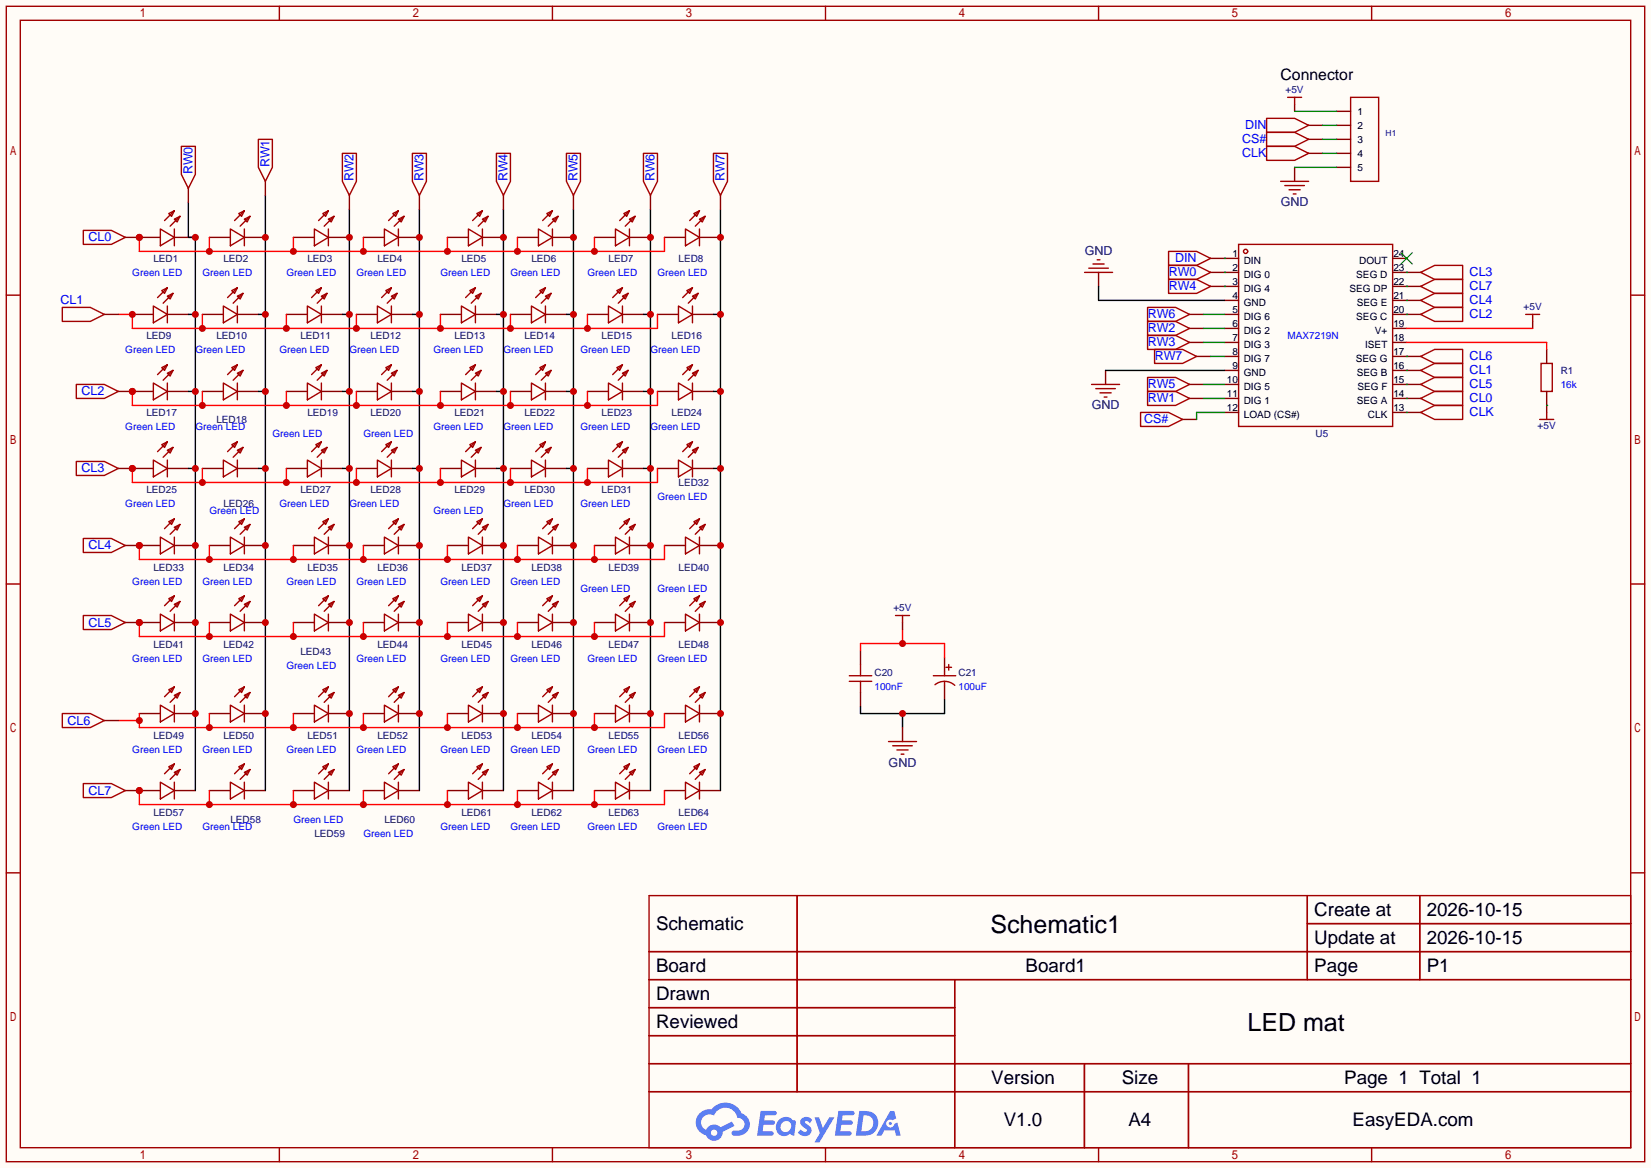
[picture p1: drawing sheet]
<svg xmlns="http://www.w3.org/2000/svg" width="299mm" height="212mm" viewBox="0 0 299 212" stroke-linecap="round" stroke-linejoin="round" font-family="sans-serif">
<path d="M0 0h299.5v211.8h-299.5z" fill="#fffcf7"/>
<g fill="none" stroke="#a10000" stroke-width=".25">
<path d="M1.1 1.1h297.2v209.6h-297.2zM3.7 3.7h292.1v204.5h-292.1zM50.7 1.1v2.6M100.2 1.1v2.6M149.7 1.1v2.6M199.3 1.1v2.6M248.8 1.1v2.6M1.1 53.5h2.6M295.8 53.5h2.5M1.1 105.9h2.6M295.8 105.9h2.5M1.1 158.3h2.6"/>
<path d="M295.8 158.3h2.5M117.7 162.4h178.1v45.8h-178.1zM117.7 172.6h178.1M117.7 177.7h178.1M144.6 162.4v35.6M173.2 177.7v30.5M237.1 162.4v15.3M237.1 167.5h58.7M257.5 162.4v15.3M117.7 182.8h55.5M117.7 192.9h178.1M117.7 187.8h55.5"/>
<path d="M117.7 198h178.1M196.7 192.9v15.3M215.6 192.9v15.3M50.7 208.2v2.5M100.2 208.2v2.5M149.7 208.2v2.5M199.3 208.2v2.5M248.8 208.2v2.5"/>
</g>
<g fill="#5487ff">
<path d="M145.5 202.8a1.3 1.3 0 0 1 1.8 .3l-.4 .6a.54 .54 0 0 0-.9-.2l.1 .2a1.58 1.58 0 0 1 1.1 1.6 1.43 1.43 0 0 1-2.5 .1l.5-.6a.64 .64 0 0 0 .5 .5 .64 .64 0 0 0 .7-.3l-.2-.2a1.6 1.6 0 0 1-1-1.6z"/>
<path d="M147.7 202.7h.9l.7 1.9 1.1-1.9h.9l-2.7 4.5h-.9l1-1.7z"/>
<path d="M138 201.5h1.6a1.31 1.31 0 0 1 1.2 .2 .4 .4 0 0 1-.3 .6h-1.8l-.1 .9h1.6a.4 .4 0 0 1 .4 .4 .4 .4 0 0 1-.4 .4h-1.7l-.2 1.2h.8a1.23 1.23 0 0 1 1.2 .2 .39 .39 0 0 1-.3 .6h-2.7z"/>
<path d="M152.1 201.5h1.6a1.32 1.32 0 0 1 1.3 .2 .39 .39 0 0 1-.4 .6h-1.7l-.2 .9h1.7a.4 .4 0 0 1 .3 .4 .4 .4 0 0 1-.4 .4h-1.7l-.2 1.2h.8a1.23 1.23 0 0 1 1.2 .2 .39 .39 0 0 1-.3 .6h-2.7z"/>
<path d="M161.5 201.5h.7l.4 1.3-.7 .4a.75 .75 0 0 0-1.1 .3 .75 .75 0 0 0 .5 1 .75 .75 0 0 0 .9-.6l.6-.3 .6 2.4h-.9l-.2-1h-1.9l-.5 1h-.9z"/>
<path d="M155.9 201.5l-.7 4.5h1.5a2.27 2.27 0 0 0 2.6-2.3 2.27 2.27 0 0 0-2.7-2.2zM156.6 202.3a1.5 1.5 0 0 1 1.8 1.5 1.5 1.5 0 0 1-1.9 1.4h-.3z"/>
<path d="M141.3 203.1a1.62 1.62 0 0 0-.4 2.1 1.62 1.62 0 0 0 2 .7l.4-.3 .3 .3 .5 .1 .3-2.5-.2-.3h-.4a1.58 1.58 0 0 0-2.5-.1zM141.9 203.6a.99 .99 0 0 1 1.6 .3 .99 .99 0 0 1-.9 1.4 .94 .94 0 0 1-1-.5 .94 .94 0 0 1 .3-1.2z"/>
<path d="M126.9 201.9a2.37 2.37 0 0 0 1.2 4 1.54 1.54 0 0 0 1.7 1 1.54 1.54 0 0 0 1.3-1.6l2.1-1.1-.5-.8-2 1.1a1.57 1.57 0 0 0-2.6 .4 1.5 1.5 0 0 1-.8-2.1 1.5 1.5 0 0 1 2.2-.5 2.23 2.23 0 0 1 2.3-1.4 2.23 2.23 0 0 1 2 1.8 1.16 1.16 0 0 1 1.2 1.1 1.16 1.16 0 0 1-1 1.3h-.7a.47 .47 0 0 0-.6 .3 .47 .47 0 0 0 .4 .6 2.23 2.23 0 0 0 2.3-.7 2.23 2.23 0 0 0 .4-2.3 2.16 2.16 0 0 0-1.3-1.1 3.2 3.2 0 0 0-5.4-.7l-1.2 .1zM129 205.4a.58 .58 0 0 1 1.1 0 .58 .58 0 0 1-1.1 0z"/>
<circle cx="161.5" cy="203.8" r=".28"/>
</g>
<g fill="none" stroke="#870000" stroke-width=".25">
<path d="M24 57h3.8M25.3 43.1h3.8M30.4 57h3.8M31.6 43.1h3.8M36.7 57h3.8M38 43.1h3.8M43.1 57h3.8M44.3 43.1h3.8M51.9 57h3.9M53.2 43.1h3.8M58.3 57h3.8M59.6 43.1h3.8"/>
<path d="M64.6 57h3.9M65.9 43.1h3.8M71 57h3.8M72.3 43.1h3.8M79.9 57h3.8M81.2 43.1h3.8M86.2 57h3.8M87.5 43.1h3.8M92.6 57h3.8M93.9 43.1h3.8M98.9 57h3.8M100.2 43.1h3.8"/>
<path d="M106.6 57h3.8M107.8 43.1h3.8M112.9 57h3.8M114.2 43.1h3.8M119.3 57h3.8M120.5 43.1h3.8M125.6 57h3.8M126.9 43.1h3.8M24 71h3.8M30.4 71h3.8M36.7 71h3.8M43.1 71h3.8"/>
<path d="M51.9 71h3.9M58.3 71h3.8M64.6 71h3.9M71 71h3.8M79.9 71h3.8M86.2 71h3.8M92.6 71h3.8M98.9 71h3.8M106.6 71h3.8M112.9 71h3.8M119.3 71h3.8M125.6 71h3.8"/>
<path d="M24 85h3.8M25.3 98.9h3.8M30.4 85h3.8M31.6 98.9h3.8M36.7 85h3.8M38 98.9h3.8M43.1 85h3.8M44.3 98.9h3.8M51.9 85h3.9M53.2 98.9h3.8M58.3 85h3.8M59.6 98.9h3.8"/>
<path d="M64.6 85h3.9M65.9 98.9h3.8M71 85h3.8M72.3 98.9h3.8M79.9 85h3.8M81.2 98.9h3.8M86.2 85h3.8M87.5 98.9h3.8M92.6 85h3.8M93.9 98.9h3.8M98.9 85h3.8M100.2 98.9h3.8"/>
<path d="M106.6 85h3.8M107.8 98.9h3.8M112.9 85h3.8M114.2 98.9h3.8M119.3 85h3.8M120.5 98.9h3.8M125.6 85h3.8M126.9 98.9h3.8M25.3 112.9h3.8M31.6 112.9h3.8M38 112.9h3.8M44.3 112.9h3.8"/>
<path d="M53.2 112.9h3.8M59.6 112.9h3.8M65.9 112.9h3.8M72.3 112.9h3.8M81.2 112.9h3.8M87.5 112.9h3.8M93.9 112.9h3.8M100.2 112.9h3.8M107.8 112.9h3.8M114.2 112.9h3.8M120.5 112.9h3.8M126.9 112.9h3.8"/>
<path d="M25.3 129.4h3.8M31.6 129.4h3.8M38 129.4h3.8M44.3 129.4h3.8M53.2 129.4h3.8M59.6 129.4h3.8M65.9 129.4h3.8M72.3 129.4h3.8M81.2 129.4h3.8M87.5 129.4h3.8M93.9 129.4h3.8M100.2 129.4h3.8"/>
<path d="M107.8 129.4h3.8M114.2 129.4h3.8M120.5 129.4h3.8M126.9 129.4h3.8M25.3 143.4h3.8M31.6 143.4h3.8M38 143.4h3.8M44.3 143.4h3.8M53.2 143.4h3.8M59.6 143.4h3.8M65.9 143.4h3.8M72.3 143.4h3.8"/>
<path d="M81.2 143.4h3.8M87.5 143.4h3.8M93.9 143.4h3.8M100.2 143.4h3.8M107.8 143.4h3.8M114.2 143.4h3.8M120.5 143.4h3.8M126.9 143.4h3.8"/>
</g>
<g fill="none" stroke="#a10000" stroke-width=".25">
<path d="M30.6 38.7l1-.5-.5 1zM31.6 39.8l1-.6-.5 1.1zM31.6 38.2l-1.8 1.8M32.6 39.2l-1.7 1.8M43.3 38.7l1-.5-.5 1zM44.3 39.8l1-.6-.5 1.1zM44.3 38.2l-1.8 1.8M45.3 39.2l-1.7 1.8M58.5 38.7l1.1-.5-.5 1zM59.6 39.8l1-.6-.5 1.1zM59.6 38.2l-1.8 1.8M60.6 39.2l-1.8 1.8"/>
<path d="M71.2 38.7l1.1-.5-.5 1zM72.3 39.8l1-.6-.5 1.1zM72.3 38.2l-1.8 1.8M73.3 39.2l-1.8 1.8M86.5 38.7l1-.5-.5 1zM87.5 39.8l1-.6-.5 1.1zM87.5 38.2l-1.8 1.8M88.5 39.2l-1.8 1.8M99.2 38.7l1-.5-.5 1zM100.2 39.8l1-.6-.5 1.1zM100.2 38.2l-1.8 1.8M101.2 39.2l-1.8 1.8"/>
<path d="M113.2 38.7l1-.5-.5 1zM114.2 39.8l1-.6-.5 1.1zM114.2 38.2l-1.8 1.8M115.2 39.2l-1.8 1.8M125.9 38.7l1-.5-.5 1zM126.9 39.8l1-.6-.5 1.1zM126.9 38.2l-1.8 1.8M127.9 39.2l-1.8 1.8M27.8 55.5l2.6 1.5-2.6 1.5zM29.1 41.5l2.5 1.6-2.5 1.5zM29.3 52.7l1.1-.5-.6 1zM30.4 53.7l1-.5-.5 1z"/>
<path d="M30.4 52.2l-1.8 1.8M30.4 55.5v3M31.4 53.2l-1.8 1.8M31.6 41.5v3.1M40.5 55.5l2.6 1.5-2.6 1.5zM41.8 41.5l2.5 1.6-2.5 1.5zM42 52.7l1.1-.5-.6 1zM43.1 53.7l1-.5-.5 1zM43.1 52.2l-1.8 1.8M43.1 55.5v3M44.1 53.2l-1.8 1.8M44.3 41.5v3.1"/>
<path d="M55.8 55.5l2.5 1.5-2.5 1.5zM57 41.5l2.6 1.6-2.6 1.5zM57.3 52.7l1-.5-.5 1zM58.3 53.7l1-.5-.5 1zM58.3 52.2l-1.8 1.8M58.3 55.5v3M59.3 53.2l-1.8 1.8M59.6 41.5v3.1M68.5 55.5l2.5 1.5-2.5 1.5zM69.7 41.5l2.6 1.6-2.6 1.5zM70 52.7l1-.5-.5 1zM71 53.7l1-.5-.5 1z"/>
<path d="M71 52.2l-1.8 1.8M71 55.5v3M72 53.2l-1.8 1.8M72.3 41.5v3.1M83.7 55.5l2.5 1.5-2.5 1.5zM85 41.5l2.5 1.6-2.5 1.5zM85.2 52.7l1-.5-.5 1zM86.2 53.7l1-.5-.5 1zM86.2 52.2l-1.7 1.8M86.2 55.5v3M87.2 53.2l-1.7 1.8M87.5 41.5v3.1"/>
<path d="M96.4 55.5l2.5 1.5-2.5 1.5zM97.7 41.5l2.5 1.6-2.5 1.5zM97.9 52.7l1-.5-.5 1zM98.9 53.7l1-.5-.5 1zM98.9 52.2l-1.7 1.8M98.9 55.5v3M99.9 53.2l-1.7 1.8M100.2 41.5v3.1M110.4 55.5l2.5 1.5-2.5 1.5zM111.6 41.5l2.6 1.6-2.6 1.5zM111.9 52.7l1-.5-.5 1zM112.9 53.7l1-.5-.5 1z"/>
<path d="M112.9 52.2l-1.8 1.8M112.9 55.5v3M113.9 53.2l-1.8 1.8M114.2 41.5v3.1M123.1 55.5l2.5 1.5-2.5 1.5zM124.3 41.5l2.6 1.6-2.6 1.5zM124.6 52.7l1-.5-.5 1zM125.6 53.7l1-.5-.5 1zM125.6 52.2l-1.8 1.8M125.6 55.5v3M126.6 53.2l-1.8 1.8M126.9 41.5v3.1"/>
<path d="M27.8 69.5l2.6 1.5-2.6 1.5zM29.3 66.7l1.1-.5-.6 1zM30.4 67.7l1-.5-.5 1zM30.4 69.5v3M30.4 66.2l-1.8 1.7M31.4 67.2l-1.8 1.8M40.5 69.5l2.6 1.5-2.6 1.5zM42 66.7l1.1-.5-.6 1zM43.1 67.7l1-.5-.5 1zM43.1 69.5v3M43.1 66.2l-1.8 1.7M44.1 67.2l-1.8 1.8"/>
<path d="M55.8 69.5l2.5 1.5-2.5 1.5zM57.3 66.7l1-.5-.5 1zM58.3 67.7l1-.5-.5 1zM58.3 69.5v3M58.3 66.2l-1.8 1.7M59.3 67.2l-1.8 1.8M68.5 69.5l2.5 1.5-2.5 1.5zM70 66.7l1-.5-.5 1zM71 67.7l1-.5-.5 1zM71 69.5v3M71 66.2l-1.8 1.7M72 67.2l-1.8 1.8"/>
<path d="M83.7 69.5l2.5 1.5-2.5 1.5zM85.2 66.7l1-.5-.5 1zM86.2 67.7l1-.5-.5 1zM86.2 66.2l-1.7 1.7M86.2 69.5v3M87.2 67.2l-1.7 1.8M96.4 69.5l2.5 1.5-2.5 1.5zM97.9 66.7l1-.5-.5 1zM98.9 67.7l1-.5-.5 1zM98.9 66.2l-1.7 1.7M98.9 69.5v3M99.9 67.2l-1.7 1.8"/>
<path d="M110.4 69.5l2.5 1.5-2.5 1.5zM111.9 66.7l1-.5-.5 1zM112.9 67.7l1-.5-.5 1zM112.9 69.5v3M112.9 66.2l-1.8 1.7M113.9 67.2l-1.8 1.8M123.1 69.5l2.5 1.5-2.5 1.5zM124.6 66.7l1-.5-.5 1zM125.6 67.7l1-.5-.5 1zM125.6 69.5v3M125.6 66.2l-1.8 1.7M126.6 67.2l-1.8 1.8"/>
<path d="M27.8 83.4l2.6 1.6-2.6 1.5zM29.1 97.4l2.5 1.5-2.5 1.6zM29.3 80.6l1.1-.5-.6 1.1zM30.4 81.7l1-.5-.5 1zM30.4 80.1l-1.8 1.8M30.4 83.4v3.1M30.6 94.6l1-.5-.5 1zM31.4 81.2l-1.8 1.7M31.6 95.6l1-.5-.5 1zM31.6 97.4v3.1M31.6 94.1l-1.8 1.8M32.6 95.1l-1.7 1.8"/>
<path d="M40.5 83.4l2.6 1.6-2.6 1.5zM41.8 97.4l2.5 1.5-2.5 1.6zM42 80.6l1.1-.5-.6 1.1zM43.1 81.7l1-.5-.5 1zM43.1 83.4v3.1M43.1 80.1l-1.8 1.8M43.3 94.6l1-.5-.5 1zM44.1 81.2l-1.8 1.7M44.3 95.6l1-.5-.5 1zM44.3 97.4v3.1M44.3 94.1l-1.8 1.8M45.3 95.1l-1.7 1.8"/>
<path d="M55.8 83.4l2.5 1.6-2.5 1.5zM57 97.4l2.6 1.5-2.6 1.6zM57.3 80.6l1-.5-.5 1.1zM58.3 81.7l1-.5-.5 1zM58.3 80.1l-1.8 1.8M58.3 83.4v3.1M58.5 94.6l1.1-.5-.5 1zM59.3 81.2l-1.8 1.7M59.6 95.6l1-.5-.5 1zM59.6 97.4v3.1M59.6 94.1l-1.8 1.8M60.6 95.1l-1.8 1.8"/>
<path d="M68.5 83.4l2.5 1.6-2.5 1.5zM69.7 97.4l2.6 1.5-2.6 1.6zM70 80.6l1-.5-.5 1.1zM71 81.7l1-.5-.5 1zM71 83.4v3.1M71 80.1l-1.8 1.8M71.2 94.6l1.1-.5-.5 1zM72 81.2l-1.8 1.7M72.3 95.6l1-.5-.5 1zM72.3 97.4v3.1M72.3 94.1l-1.8 1.8M73.3 95.1l-1.8 1.8"/>
<path d="M83.7 83.4l2.5 1.6-2.5 1.5zM85 97.4l2.5 1.5-2.5 1.6zM85.2 80.6l1-.5-.5 1.1zM86.2 81.7l1-.5-.5 1zM86.2 83.4v3.1M86.2 80.1l-1.7 1.8M86.5 94.6l1-.5-.5 1zM87.2 81.2l-1.7 1.7M87.5 95.6l1-.5-.5 1zM87.5 97.4v3.1M87.5 94.1l-1.8 1.8M88.5 95.1l-1.8 1.8"/>
<path d="M96.4 83.4l2.5 1.6-2.5 1.5zM97.7 97.4l2.5 1.5-2.5 1.6zM97.9 80.6l1-.5-.5 1.1zM98.9 81.7l1-.5-.5 1zM98.9 83.4v3.1M98.9 80.1l-1.7 1.8M99.2 94.6l1-.5-.5 1zM99.9 81.2l-1.7 1.7M100.2 95.6l1-.5-.5 1zM100.2 97.4v3.1M100.2 94.1l-1.8 1.8M101.2 95.1l-1.8 1.8"/>
<path d="M110.4 83.4l2.5 1.6-2.5 1.5zM111.6 97.4l2.6 1.5-2.6 1.6zM111.9 80.6l1-.5-.5 1.1zM112.9 81.7l1-.5-.5 1zM112.9 83.4v3.1M112.9 80.1l-1.8 1.8M113.2 94.6l1-.5-.5 1zM113.9 81.2l-1.8 1.7M114.2 95.6l1-.5-.5 1zM114.2 97.4v3.1M114.2 94.1l-1.8 1.8M115.2 95.1l-1.8 1.8"/>
<path d="M123.1 83.4l2.5 1.6-2.5 1.5zM124.3 97.4l2.6 1.5-2.6 1.6zM124.6 80.6l1-.5-.5 1.1zM125.6 81.7l1-.5-.5 1zM125.6 83.4v3.1M125.6 80.1l-1.8 1.8M125.9 94.6l1-.5-.5 1zM126.6 81.2l-1.8 1.7M126.9 95.6l1-.5-.5 1zM126.9 97.4v3.1M126.9 94.1l-1.8 1.8M127.9 95.1l-1.8 1.8"/>
<path d="M29.1 111.4l2.5 1.5-2.5 1.5zM30.6 108.6l1-.5-.5 1zM31.6 109.6l1-.5-.5 1zM31.6 111.4v3M31.6 108.1l-1.8 1.8M32.6 109.1l-1.7 1.8M41.8 111.4l2.5 1.5-2.5 1.5zM43.3 108.6l1-.5-.5 1zM44.3 109.6l1-.5-.5 1zM44.3 111.4v3M44.3 108.1l-1.8 1.8M45.3 109.1l-1.7 1.8"/>
<path d="M57 111.4l2.6 1.5-2.6 1.5zM58.5 108.6l1.1-.5-.5 1zM59.6 109.6l1-.5-.5 1zM59.6 111.4v3M59.6 108.1l-1.8 1.8M60.6 109.1l-1.8 1.8M69.7 111.4l2.6 1.5-2.6 1.5zM71.2 108.6l1.1-.5-.5 1zM72.3 109.6l1-.5-.5 1zM72.3 111.4v3M72.3 108.1l-1.8 1.8M73.3 109.1l-1.8 1.8"/>
<path d="M85 111.4l2.5 1.5-2.5 1.5zM86.5 108.6l1-.5-.5 1zM87.5 109.6l1-.5-.5 1zM87.5 111.4v3M87.5 108.1l-1.8 1.8M88.5 109.1l-1.8 1.8M97.7 111.4l2.5 1.5-2.5 1.5zM99.2 108.6l1-.5-.5 1zM100.2 109.6l1-.5-.5 1zM100.2 111.4v3M100.2 108.1l-1.8 1.8M101.2 109.1l-1.8 1.8"/>
<path d="M111.6 111.4l2.6 1.5-2.6 1.5zM113.2 108.6l1-.5-.5 1zM114.2 109.6l1-.5-.5 1zM114.2 111.4v3M114.2 108.1l-1.8 1.8M115.2 109.1l-1.8 1.8M124.3 111.4l2.6 1.5-2.6 1.5zM125.9 108.6l1-.5-.5 1zM126.9 109.6l1-.5-.5 1zM126.9 111.4v3M126.9 108.1l-1.8 1.8M127.9 109.1l-1.8 1.8"/>
<path d="M29.1 127.9l2.5 1.5-2.5 1.5zM30.6 125.1l1-.5-.5 1zM30.6 139.1l1-.5-.5 1zM31.6 126.1l1-.5-.5 1zM31.6 127.9v3M31.6 124.6l-1.8 1.8M31.6 138.6l-1.8 1.7M32.6 125.6l-1.7 1.8M32.6 139.6l-1.7 1.8M41.8 127.9l2.5 1.5-2.5 1.5zM43.3 125.1l1-.5-.5 1zM43.3 139.1l1-.5-.5 1z"/>
<path d="M44.3 126.1l1-.5-.5 1zM44.3 127.9v3M44.3 124.6l-1.8 1.8M44.3 138.6l-1.8 1.7M45.3 125.6l-1.7 1.8M45.3 139.6l-1.7 1.8M57 127.9l2.6 1.5-2.6 1.5zM58.5 125.1l1.1-.5-.5 1zM58.5 139.1l1.1-.5-.5 1zM59.6 126.1l1-.5-.5 1zM59.6 127.9v3M59.6 124.6l-1.8 1.8"/>
<path d="M59.6 138.6l-1.8 1.7M60.6 125.6l-1.8 1.8M60.6 139.6l-1.8 1.8M69.7 127.9l2.6 1.5-2.6 1.5zM71.2 125.1l1.1-.5-.5 1zM71.2 139.1l1.1-.5-.5 1zM72.3 126.1l1-.5-.5 1zM72.3 127.9v3M72.3 124.6l-1.8 1.8M72.3 138.6l-1.8 1.7M73.3 125.6l-1.8 1.8M73.3 139.6l-1.8 1.8"/>
<path d="M85 127.9l2.5 1.5-2.5 1.5zM86.5 125.1l1-.5-.5 1zM86.5 139.1l1-.5-.5 1zM87.5 126.1l1-.5-.5 1zM87.5 127.9v3M87.5 124.6l-1.8 1.8M87.5 138.6l-1.8 1.7M88.5 125.6l-1.8 1.8M88.5 139.6l-1.8 1.8M97.7 127.9l2.5 1.5-2.5 1.5zM99.2 125.1l1-.5-.5 1zM99.2 139.1l1-.5-.5 1z"/>
<path d="M100.2 126.1l1-.5-.5 1zM100.2 127.9v3M100.2 124.6l-1.8 1.8M100.2 138.6l-1.8 1.7M101.2 125.6l-1.8 1.8M101.2 139.6l-1.8 1.8M111.6 127.9l2.6 1.5-2.6 1.5zM113.2 125.1l1-.5-.5 1zM113.2 139.1l1-.5-.5 1zM114.2 126.1l1-.5-.5 1zM114.2 127.9v3M114.2 124.6l-1.8 1.8"/>
<path d="M114.2 138.6l-1.8 1.7M115.2 125.6l-1.8 1.8M115.2 139.6l-1.8 1.8M124.3 127.9l2.6 1.5-2.6 1.5zM125.9 125.1l1-.5-.5 1zM125.9 139.1l1-.5-.5 1zM126.9 126.1l1-.5-.5 1zM126.9 127.9v3M126.9 124.6l-1.8 1.8M126.9 138.6l-1.8 1.7M127.9 125.6l-1.8 1.8M127.9 139.6l-1.8 1.8"/>
<path d="M29.1 141.9l2.5 1.5-2.5 1.5zM31.6 140.1l1-.5-.5 1zM31.6 141.9v3M41.8 141.9l2.5 1.5-2.5 1.5zM44.3 140.1l1-.5-.5 1zM44.3 141.9v3M57 141.9l2.6 1.5-2.6 1.5zM59.6 140.1l1-.5-.5 1zM59.6 141.9v3M69.7 141.9l2.6 1.5-2.6 1.5zM72.3 140.1l1-.5-.5 1zM72.3 141.9v3"/>
<path d="M85 141.9l2.5 1.5-2.5 1.5zM87.5 140.1l1-.5-.5 1zM87.5 141.9v3M97.7 141.9l2.5 1.5-2.5 1.5zM100.2 140.1l1-.5-.5 1zM100.2 141.9v3M111.6 141.9l2.6 1.5-2.6 1.5zM114.2 140.1l1-.5-.5 1zM114.2 141.9v3M124.3 141.9l2.6 1.5-2.6 1.5zM126.9 140.1l1-.5-.5 1zM126.9 141.9v3"/>
</g>
<path d="M34.2 36.7v6.4h1.2v100.3M34.2 57h1.2M34.2 71h1.2M34.2 85h1.2" fill="none" stroke="#000" stroke-width=".25"/>
<g fill="#c00">
<circle cx="35.4" cy="112.9" r=".63"/>
<circle cx="35.4" cy="98.9" r=".63"/>
<circle cx="35.4" cy="85" r=".63"/>
<circle cx="35.4" cy="71" r=".63"/>
<circle cx="35.4" cy="57" r=".63"/>
<circle cx="35.4" cy="43.1" r=".63"/>
<circle cx="35.4" cy="129.4" r=".63"/>
</g>
<path d="M48.1 35.4v108M46.9 57h1.2M46.9 71h1.2M46.9 85h1.2" fill="none" stroke="#000" stroke-width=".25"/>
<g fill="#c00">
<circle cx="48.1" cy="112.9" r=".63"/>
<circle cx="48.1" cy="98.9" r=".63"/>
<circle cx="48.1" cy="85" r=".63"/>
<circle cx="48.1" cy="71" r=".63"/>
<circle cx="48.1" cy="57" r=".63"/>
<circle cx="48.1" cy="43.1" r=".63"/>
<circle cx="48.1" cy="129.4" r=".63"/>
</g>
<path d="M63.4 38v105.4M62.1 57h1.3M62.1 71h1.3M62.1 85h1.3" fill="none" stroke="#000" stroke-width=".25"/>
<g fill="#c00">
<circle cx="63.4" cy="98.9" r=".63"/>
<circle cx="63.4" cy="112.9" r=".63"/>
<circle cx="63.4" cy="129.4" r=".63"/>
<circle cx="63.4" cy="85" r=".63"/>
<circle cx="63.4" cy="71" r=".63"/>
<circle cx="63.4" cy="57" r=".63"/>
<circle cx="63.4" cy="43.1" r=".63"/>
</g>
<path d="M76.1 38v105.4M74.8 57h1.3M74.8 71h1.3M74.8 85h1.3" fill="none" stroke="#000" stroke-width=".25"/>
<g fill="#c00">
<circle cx="76.1" cy="43.1" r=".63"/>
<circle cx="76.1" cy="57" r=".63"/>
<circle cx="76.1" cy="71" r=".63"/>
<circle cx="76.1" cy="85" r=".63"/>
<circle cx="76.1" cy="98.9" r=".63"/>
<circle cx="76.1" cy="112.9" r=".63"/>
<circle cx="76.1" cy="129.4" r=".63"/>
</g>
<path d="M91.3 38v105.4M90 57h1.3M90 71h1.3M90 85h1.3" fill="none" stroke="#000" stroke-width=".25"/>
<g fill="#c00">
<circle cx="91.3" cy="112.9" r=".63"/>
<circle cx="91.3" cy="98.9" r=".63"/>
<circle cx="91.3" cy="85" r=".63"/>
<circle cx="91.3" cy="71" r=".63"/>
<circle cx="91.3" cy="57" r=".63"/>
<circle cx="91.3" cy="43.1" r=".63"/>
<circle cx="91.3" cy="129.4" r=".63"/>
</g>
<path d="M104 38v105.4M102.7 57h1.3M102.7 71h1.3M102.7 85h1.3" fill="none" stroke="#000" stroke-width=".25"/>
<g fill="#c00">
<circle cx="104" cy="57" r=".63"/>
<circle cx="104" cy="43.1" r=".63"/>
<circle cx="104" cy="71" r=".63"/>
<circle cx="104" cy="85" r=".63"/>
<circle cx="104" cy="98.9" r=".63"/>
<circle cx="104" cy="112.9" r=".63"/>
<circle cx="104" cy="129.4" r=".63"/>
</g>
<path d="M118 38v105.4M116.7 57h1.3M116.7 71h1.3M116.7 85h1.3" fill="none" stroke="#000" stroke-width=".25"/>
<g fill="#c00">
<circle cx="118" cy="112.9" r=".63"/>
<circle cx="118" cy="98.9" r=".63"/>
<circle cx="118" cy="85" r=".63"/>
<circle cx="118" cy="71" r=".63"/>
<circle cx="118" cy="57" r=".63"/>
<circle cx="118" cy="43.1" r=".63"/>
<circle cx="118" cy="129.4" r=".63"/>
</g>
<path d="M130.7 38v105.4M129.4 57h1.3M129.4 71h1.3M129.4 85h1.3" fill="none" stroke="#000" stroke-width=".25"/>
<g fill="#c00">
<circle cx="130.7" cy="57" r=".63"/>
<circle cx="130.7" cy="43.1" r=".63"/>
<circle cx="130.7" cy="71" r=".63"/>
<circle cx="130.7" cy="85" r=".63"/>
<circle cx="130.7" cy="98.9" r=".63"/>
<circle cx="130.7" cy="112.9" r=".63"/>
<circle cx="130.7" cy="129.4" r=".63"/>
</g>
<path d="M34.2 34.2v2.5M48.1 32.9v2.5M63.4 35.4v2.6M76.1 35.4v2.6M91.3 35.4v2.6M104 35.4v2.6M118 35.4v2.6M130.7 35.4v2.6" fill="none" stroke="#870000" stroke-width=".25"/>
<path d="M32.9 26.5h2.5v5.1l-1.2 2.6-1.3-2.6zM46.9 25.3h2.5v5.1l-1.3 2.5-1.2-2.5zM62.1 27.8h2.5v5.1l-1.2 2.5-1.3-2.5zM74.8 27.8h2.5v5.1l-1.2 2.5-1.3-2.5zM90 27.8h2.6v5.1l-1.3 2.5-1.3-2.5zM102.7 27.8h2.6v5.1l-1.3 2.5-1.3-2.5zM116.7 27.8h2.6v5.1l-1.3 2.5-1.3-2.5zM129.4 27.8h2.6v5.1l-1.3 2.5-1.3-2.5z" fill="none" stroke="#a10000" stroke-width=".25"/>
<path d="M25.3 43.1v2.5h95.2v-2.5M38 43.1v2.5M53.2 43.1v2.5M65.9 43.1v2.5M81.2 43.1v2.5M93.9 43.1v2.5M107.8 43.1v2.5" fill="none" stroke="#f00" stroke-width=".25"/>
<g fill="#c00">
<circle cx="107.8" cy="45.6" r=".63"/>
<circle cx="93.9" cy="45.6" r=".63"/>
<circle cx="81.2" cy="45.6" r=".63"/>
<circle cx="65.9" cy="45.6" r=".63"/>
<circle cx="53.2" cy="45.6" r=".63"/>
<circle cx="38" cy="45.6" r=".63"/>
<circle cx="25.3" cy="43.1" r=".63"/>
</g>
<path d="M21.5 57h2.5v2.6h95.3v-2.6M36.7 57v2.6M51.9 57v2.6M64.6 57v2.6M79.9 57v2.6M92.6 57v2.6M106.6 57v2.6" fill="none" stroke="#f00" stroke-width=".25"/>
<g fill="#c00">
<circle cx="106.6" cy="59.6" r=".63"/>
<circle cx="92.6" cy="59.6" r=".63"/>
<circle cx="79.9" cy="59.6" r=".63"/>
<circle cx="64.6" cy="59.6" r=".63"/>
<circle cx="51.9" cy="59.6" r=".63"/>
<circle cx="36.7" cy="59.6" r=".63"/>
<circle cx="24" cy="57" r=".63"/>
</g>
<path d="M24 71v2.5h95.3v-2.5M36.7 71v2.5M51.9 71v2.5M64.6 71v2.5M79.9 71v2.5M92.6 71v2.5M106.6 71v2.5" fill="none" stroke="#f00" stroke-width=".25"/>
<g fill="#c00">
<circle cx="106.6" cy="73.5" r=".63"/>
<circle cx="92.6" cy="73.5" r=".63"/>
<circle cx="79.9" cy="73.5" r=".63"/>
<circle cx="64.6" cy="73.5" r=".63"/>
<circle cx="51.9" cy="73.5" r=".63"/>
<circle cx="36.7" cy="73.5" r=".63"/>
<circle cx="24" cy="71" r=".63"/>
</g>
<path d="M24 85v2.5h95.3v-2.5M36.7 85v2.5M51.9 85v2.5M64.6 85v2.5M79.9 85v2.5M92.6 85v2.5M106.6 85v2.5" fill="none" stroke="#f00" stroke-width=".25"/>
<g fill="#c00">
<circle cx="106.6" cy="87.5" r=".63"/>
<circle cx="92.6" cy="87.5" r=".63"/>
<circle cx="79.9" cy="87.5" r=".63"/>
<circle cx="64.6" cy="87.5" r=".63"/>
<circle cx="51.9" cy="87.5" r=".63"/>
<circle cx="36.7" cy="87.5" r=".63"/>
<circle cx="24" cy="85" r=".63"/>
</g>
<path d="M25.3 98.9v2.6h95.2v-2.6M38 98.9v2.6M53.2 98.9v2.6M65.9 98.9v2.6M81.2 98.9v2.6M93.9 98.9v2.6M107.8 98.9v2.6" fill="none" stroke="#f00" stroke-width=".25"/>
<g fill="#c00">
<circle cx="107.8" cy="101.5" r=".63"/>
<circle cx="93.9" cy="101.5" r=".63"/>
<circle cx="81.2" cy="101.5" r=".63"/>
<circle cx="65.9" cy="101.5" r=".63"/>
<circle cx="53.2" cy="101.5" r=".63"/>
<circle cx="38" cy="101.5" r=".63"/>
<circle cx="25.3" cy="98.9" r=".63"/>
</g>
<path d="M25.3 112.9v2.5h95.2v-2.5M38 112.9v2.5M53.2 112.9v2.5M65.9 112.9v2.5M81.2 112.9v2.5M93.9 112.9v2.5M107.8 112.9v2.5" fill="none" stroke="#f00" stroke-width=".25"/>
<g fill="#c00">
<circle cx="107.8" cy="115.4" r=".63"/>
<circle cx="93.9" cy="115.4" r=".63"/>
<circle cx="81.2" cy="115.4" r=".63"/>
<circle cx="65.9" cy="115.4" r=".63"/>
<circle cx="53.2" cy="115.4" r=".63"/>
<circle cx="38" cy="115.4" r=".63"/>
<circle cx="25.3" cy="112.9" r=".63"/>
</g>
<path d="M21.5 130.7h3.8M25.3 129.4v2.6h95.2v-2.6M38 129.4v2.6M53.2 129.4v2.6M65.9 129.4v2.6M81.2 129.4v2.6M93.9 129.4v2.6M107.8 129.4v2.6" fill="none" stroke="#f00" stroke-width=".25"/>
<g fill="#c00">
<circle cx="107.8" cy="132" r=".63"/>
<circle cx="93.9" cy="132" r=".63"/>
<circle cx="81.2" cy="132" r=".63"/>
<circle cx="65.9" cy="132" r=".63"/>
<circle cx="53.2" cy="132" r=".63"/>
<circle cx="38" cy="132" r=".63"/>
<circle cx="25.3" cy="130.7" r=".63"/>
</g>
<path d="M25.3 143.4v2.5h95.2v-2.5M38 143.4v2.5M53.2 143.4v2.5M65.9 143.4v2.5M81.2 143.4v2.5M93.9 143.4v2.5M107.8 143.4v2.5" fill="none" stroke="#f00" stroke-width=".25"/>
<g fill="#c00">
<circle cx="107.8" cy="145.9" r=".63"/>
<circle cx="93.9" cy="145.9" r=".63"/>
<circle cx="81.2" cy="145.9" r=".63"/>
<circle cx="65.9" cy="145.9" r=".63"/>
<circle cx="53.2" cy="145.9" r=".63"/>
<circle cx="38" cy="145.9" r=".63"/>
<circle cx="25.3" cy="143.4" r=".63"/>
</g>
<path d="M22.7 43.1h2.6" fill="none" stroke="#870000" stroke-width=".25"/>
<circle cx="25.3" cy="43.1" r=".63" fill="#c00"/>
<path d="M11.3 55.8h5.1l2.5 1.2-2.5 1.3h-5.1zM15.1 41.8h5.1l2.5 1.3-2.5 1.2h-5.1z" fill="none" stroke="#a10000" stroke-width=".25"/>
<path d="M18.9 57h2.6M21.5 71h2.5" fill="none" stroke="#870000" stroke-width=".25"/>
<circle cx="24" cy="71" r=".63" fill="#c00"/>
<path d="M13.8 69.7h5.1l2.6 1.3-2.6 1.3h-5.1z" fill="none" stroke="#a10000" stroke-width=".25"/>
<path d="M21.5 85h2.5" fill="none" stroke="#870000" stroke-width=".25"/>
<circle cx="24" cy="85" r=".63" fill="#c00"/>
<path d="M13.8 83.7h5.1l2.6 1.3-2.6 1.2h-5.1z" fill="none" stroke="#a10000" stroke-width=".25"/>
<path d="M22.7 98.9h2.6" fill="none" stroke="#870000" stroke-width=".25"/>
<circle cx="25.3" cy="98.9" r=".63" fill="#c00"/>
<path d="M15.1 97.7h5.1l2.5 1.2-2.5 1.3h-5.1z" fill="none" stroke="#a10000" stroke-width=".25"/>
<path d="M22.7 112.9h2.6" fill="none" stroke="#870000" stroke-width=".25"/>
<circle cx="25.3" cy="112.9" r=".63" fill="#c00"/>
<path d="M15.1 111.6h5.1l2.5 1.3-2.5 1.3h-5.1zM11.3 129.4h5.1l2.5 1.3-2.5 1.3h-5.1z" fill="none" stroke="#a10000" stroke-width=".25"/>
<path d="M18.9 130.7h2.6M22.7 143.4h2.6" fill="none" stroke="#870000" stroke-width=".25"/>
<circle cx="25.3" cy="143.4" r=".63" fill="#c00"/>
<g fill="none" stroke="#a10000" stroke-width=".25">
<path d="M196.7 49.4h5.1M197.5 48.6h3.5M198.2 47.9h2.1M199 47.1h.5M208.2 55.8h5l2.6 1.2-2.6 1.3h-5zM208.2 58.3h5l2.6 1.3-2.6 1.2h-5zM212 45.6h5l2.6 1.3-2.6 1.2h-5zM212 48.1h5l2.6 1.3-2.6 1.3h-5zM212 50.7h5l2.6 1.2-2.6 1.3h-5zM224.7 44.3h27.9v33h-27.9zM257.7 57l2.5-1.2h5.1v2.5h-5.1zM257.7 54.5l2.5-1.3h5.1v2.6h-5.1z"/>
<path d="M257.7 51.9l2.5-1.2h5.1v2.5h-5.1zM257.7 49.4l2.5-1.3h5.1v2.6h-5.1zM276.7 57h2.6M278 57v1.3M198 69.7h5.1M198.8 70.5h3.5M199.5 71.2h2M200.3 72h.5M206.9 74.8h5.1l2.5 1.3-2.5 1.2h-5.1zM208.2 60.8h5l2.6 1.3-2.6 1.3h-5zM208.2 68.5h5l2.6 1.2-2.6 1.3h-5zM208.2 71h5l2.6 1.3-2.6 1.2h-5z"/>
<path d="M209.4 63.4h5.1l2.5 1.2-2.5 1.3h-5.1zM257.7 74.8l2.5-1.3h5.1v2.6h-5.1zM257.7 72.3l2.5-1.3h5.1v2.5h-5.1zM257.7 69.7l2.5-1.2h5.1v2.5h-5.1zM257.7 67.2l2.5-1.3h5.1v2.6h-5.1zM257.7 64.6l2.5-1.2h5.1v2.5h-5.1zM279.3 76.1h2.5M279.5 65.9h2.1v5.1h-2.1zM280.5 74.8v1.3M154.1 122.6h4M154.1 123.6h4M156.1 120.5v2.1"/>
<path d="M156.1 123.6v2M169.3 122.6h4.1M169.6 124.2a2.74 2.74 0 0 1 3.6 .1M171.3 121.8v.8M171.3 123.6v.7M171.6 121h1M172.1 120.5v1M15.1 142.1h5.1l2.5 1.3-2.5 1.3h-5.1z"/>
<circle cx="225.9" cy="45.6" r=".38"/>
</g>
<g fill="none" stroke="#870000" stroke-width=".25">
<path d="M199.3 49.4v2.5M215.8 57h2.5M215.8 59.6h2.5M219.6 46.9h5.1M219.6 49.4h5.1M219.6 51.9h5.1M222.1 54.5h2.6M222.1 57h2.6M222.1 59.6h2.6M252.6 46.9h2.5M252.6 49.4h5.1M252.6 51.9h5.1"/>
<path d="M252.6 54.5h5.1M252.6 57h5.1M252.6 59.6h2.5M278 58.3v1.3M200.5 67.2v2.5M214.5 76.1h2.5M215.8 62.1h2.5M215.8 69.7h2.5M215.8 72.3h2.5M217 64.6h2.6M222.1 62.1h2.6M222.1 64.6h2.6"/>
<path d="M222.1 67.2h2.6M222.1 69.7h2.6M222.1 72.3h2.6M222.1 74.8h2.6M252.6 62.1h2.5M252.6 64.6h5.1M252.6 67.2h5.1M252.6 69.7h5.1M252.6 72.3h5.1M252.6 74.8h5.1M280.5 63.4v2.5M280.5 71v3.8"/>
<path d="M156.1 118v2.5M171.3 119.3v2.5M156.1 125.6v2.5M171.3 124.3v2.6"/>
</g>
<path d="M254.1 45.8l2.1 2.1M256.2 45.8l-2.1 2.1" fill="none" stroke="#3c3" stroke-width=".25"/>
<path d="M199.3 51.9v2.6h22.8M200.5 67.2h21.6" fill="none" stroke="#000" stroke-width=".25"/>
<g fill="none" stroke="#008700" stroke-width=".25">
<path d="M218.3 57h3.8M218.3 59.6h3.8M222.1 46.9h.1M222.1 49.4h.1M222.1 51.9h.1M255.1 57h.1M255.1 54.5h.1M255.1 51.9h.1M255.1 49.4h.1M218.3 62.1h3.8M218.3 69.7h3.8M218.3 72.3h3.8"/>
<path d="M219.6 64.6h2.5M222.1 74.8h-5.1v1.3M255.1 74.8h.1M255.1 72.3h.1M255.1 69.7h.1M255.1 67.2h.1M255.1 64.6h.1"/>
</g>
<path d="M255.1 59.6h22.9M255.1 62.1h25.4v1.3M156.1 118v-1.3h15.2v2.6M163.7 114.2v2.5" fill="none" stroke="#f00" stroke-width=".25"/>
<circle cx="163.7" cy="116.7" r=".63" fill="#c00"/>
<path d="M163.7 129.4v2.6M171.3 126.9v2.5h-15.2v-1.3" fill="none" stroke="#000" stroke-width=".25"/>
<circle cx="163.7" cy="129.4" r=".63" fill="#c00"/>
<path d="M234.8 18.9v1.3M234.8 30.4v2.5M237.4 22.7h2.5M237.4 25.3h2.5M237.4 27.8h2.5M242.4 20.2h2.6M242.4 22.7h2.6M242.4 25.3h2.6M242.4 27.8h2.6M242.4 30.4h2.6M163.7 112.9v1.3M163.7 132v2.5" fill="none" stroke="#870000" stroke-width=".25"/>
<g fill="none" stroke="#a10000" stroke-width=".25">
<path d="M233.6 17.7h2.5M234.8 17.7v1.2M245 17.7h5.1v15.2h-5.1zM229.7 21.5h5.1l2.6 1.2-2.6 1.3h-5.1zM229.7 24h5.1l2.6 1.3-2.6 1.2h-5.1zM229.7 26.5h5.1l2.6 1.3-2.6 1.3h-5.1zM232.3 32.9h5.1M233 33.7h3.6M233.8 34.4h2M234.6 35.2h.5M162.4 111.6h2.6M163.7 111.6v1.3"/>
<path d="M161.2 134.5h5M161.9 135.3h3.6M162.7 136h2M163.4 136.8h.6"/>
</g>
<path d="M234.8 20.2h7.6M234.8 30.4h7.6M239.9 22.7h2.5M239.9 25.3h2.5M239.9 27.8h2.5M280.5 73.5h.1" fill="none" stroke="#008700" stroke-width=".25"/>
<g font-size="4.5">
<text x="179.6" y="169.2">Schematic1</text>
<text x="226.3" y="187">LED mat</text>
</g>
<g font-size="3.4">
<text x="238.4" y="166.1">Create at</text>
<text x="258.8" y="166.1">2026-10-15</text>
<text x="119" y="168.7">Schematic</text>
<text x="238.4" y="171.2">Update at</text>
<text x="258.8" y="171.2">2026-10-15</text>
<text x="119" y="176.3">Board</text>
<text x="186" y="176.3">Board1</text>
<text x="238.4" y="176.3">Page</text>
<text x="258.8" y="176.3">P1</text>
<text x="119" y="181.4">Drawn</text>
<text x="119" y="186.5">Reviewed</text>
<text x="179.8" y="196.6">Version</text>
<text x="203.5" y="196.6">Size</text>
<text x="243.8" y="196.6">Page 1 Total 1</text>
<text x="182.1" y="204.2">V1.0</text>
<text x="204.7" y="204.2">A4</text>
<text x="245.3" y="204.2">EasyEDA.com</text>
</g>
<text font-size="2.9" x="232.3" y="14.6">Connector</text>
<g font-size="2.3" fill="#00f">
<text x="225.8" y="23.5">DIN</text>
<text x="225.3" y="26">CS#</text>
<text x="225.3" y="28.5">CLK</text>
<text x="34.9" y="31.6" transform="rotate(-90 34.9 31.6)">RW0</text>
<text x="48.9" y="30.4" transform="rotate(-90 48.9 30.4)">RW1</text>
<text x="64.1" y="32.9" transform="rotate(-90 64.1 32.9)">RW2</text>
<text x="76.8" y="32.9" transform="rotate(-90 76.8 32.9)">RW3</text>
<text x="92" y="32.9" transform="rotate(-90 92 32.9)">RW4</text>
<text x="104.7" y="32.9" transform="rotate(-90 104.7 32.9)">RW5</text>
<text x="118.7" y="32.9" transform="rotate(-90 118.7 32.9)">RW6</text>
<text x="131.4" y="32.9" transform="rotate(-90 131.4 32.9)">RW7</text>
<text x="16" y="43.8">CL0</text>
<text x="213.1" y="47.6">DIN</text>
<text x="212" y="50.1">RW0</text>
<text x="212" y="52.7">RW4</text>
<text x="266.6" y="52.7">CL7</text>
<text x="266.6" y="50.1">CL3</text>
<text x="11" y="55.2">CL1</text>
<text x="208.2" y="57.7">RW6</text>
<text x="266.6" y="57.7">CL2</text>
<text x="266.6" y="55.2">CL4</text>
<text x="208.2" y="60.3">RW2</text>
<text x="208.2" y="62.8">RW3</text>
<text x="209.5" y="65.4">RW7</text>
<text x="266.6" y="65.4">CL6</text>
<text x="14.8" y="71.7">CL2</text>
<text x="208.2" y="70.4">RW5</text>
<text x="266.6" y="70.4">CL5</text>
<text x="266.6" y="67.9">CL1</text>
<text x="207.6" y="76.8">CS#</text>
<text x="208.2" y="73">RW1</text>
<text x="266.6" y="75.5">CLK</text>
<text x="266.6" y="73">CL0</text>
<text x="14.8" y="85.7">CL3</text>
<text x="16" y="99.7">CL4</text>
<text x="16" y="113.6">CL5</text>
<text x="12.2" y="131.4">CL6</text>
<text x="16" y="144.1">CL7</text>
</g>
<g font-size="2.3" fill="#000080">
<text x="232.3" y="37.4">GND</text>
<text x="196.7" y="46.3">GND</text>
<text x="198" y="74.3">GND</text>
<text x="161.2" y="139">GND</text>
</g>
<g font-size="1.8" fill="#000080">
<text x="233.2" y="16.9">+5V</text>
<text x="27.8" y="47.6">LED1</text>
<text x="40.5" y="47.6">LED2</text>
<text x="55.8" y="47.6">LED3</text>
<text x="68.5" y="47.6">LED4</text>
<text x="83.7" y="47.6">LED5</text>
<text x="96.4" y="47.6">LED6</text>
<text x="110.4" y="47.6">LED7</text>
<text x="123.1" y="47.6">LED8</text>
<text x="276.4" y="56.2">+5V</text>
<text x="26.5" y="61.6">LED9</text>
<text x="39.2" y="61.6">LED10</text>
<text x="54.5" y="61.6">LED11</text>
<text x="67.2" y="61.6">LED12</text>
<text x="82.4" y="61.6">LED13</text>
<text x="95.1" y="61.6">LED14</text>
<text x="109.1" y="61.6">LED15</text>
<text x="121.8" y="61.6">LED16</text>
<text x="283.1" y="67.9">R1</text>
<text x="26.5" y="75.5">LED17</text>
<text x="39.2" y="76.8">LED18</text>
<text x="55.8" y="75.5">LED19</text>
<text x="67.2" y="75.5">LED20</text>
<text x="82.4" y="75.5">LED21</text>
<text x="95.1" y="75.5">LED22</text>
<text x="109.1" y="75.5">LED23</text>
<text x="121.8" y="75.5">LED24</text>
<text x="278.9" y="77.8">+5V</text>
<text x="238.6" y="79.3">U5</text>
<text x="26.5" y="89.5">LED25</text>
<text x="54.5" y="89.5">LED27</text>
<text x="67.2" y="89.5">LED28</text>
<text x="82.4" y="89.5">LED29</text>
<text x="95.1" y="89.5">LED30</text>
<text x="109.1" y="89.5">LED31</text>
<text x="123.1" y="88.2">LED32</text>
<text x="40.5" y="92">LED26</text>
<text x="27.8" y="103.5">LED33</text>
<text x="40.5" y="103.5">LED34</text>
<text x="55.8" y="103.5">LED35</text>
<text x="68.5" y="103.5">LED36</text>
<text x="83.7" y="103.5">LED37</text>
<text x="96.4" y="103.5">LED38</text>
<text x="110.4" y="103.5">LED39</text>
<text x="123.1" y="103.5">LED40</text>
<text x="162.1" y="110.8">+5V</text>
<text x="27.8" y="117.4">LED41</text>
<text x="40.5" y="117.4">LED42</text>
<text x="54.5" y="118.7">LED43</text>
<text x="68.5" y="117.4">LED44</text>
<text x="83.7" y="117.4">LED45</text>
<text x="96.4" y="117.4">LED46</text>
<text x="110.4" y="117.4">LED47</text>
<text x="123.1" y="117.4">LED48</text>
<text x="158.6" y="122.5">C20</text>
<text x="173.9" y="122.5">C21</text>
<text x="27.8" y="133.9">LED49</text>
<text x="40.5" y="133.9">LED50</text>
<text x="55.8" y="133.9">LED51</text>
<text x="68.5" y="133.9">LED52</text>
<text x="83.7" y="133.9">LED53</text>
<text x="96.4" y="133.9">LED54</text>
<text x="110.4" y="133.9">LED55</text>
<text x="123.1" y="133.9">LED56</text>
<text x="27.8" y="147.9">LED57</text>
<text x="41.8" y="149.2">LED58</text>
<text x="69.7" y="149.2">LED60</text>
<text x="83.7" y="147.9">LED61</text>
<text x="96.4" y="147.9">LED62</text>
<text x="110.4" y="147.9">LED63</text>
<text x="123.1" y="147.9">LED64</text>
<text x="57" y="151.7">LED59</text>
</g>
<g font-size="1.8">
<text x="246.3" y="20.9">1</text>
<text x="246.3" y="23.4">2</text>
<text x="246.3" y="26">3</text>
<text x="246.3" y="28.5">4</text>
<text x="246.3" y="31.1">5</text>
<text x="223.5" y="46.6">1</text>
<text x="225.6" y="47.8">DIN</text>
<text x="246.5" y="47.8">DOUT</text>
<text x="252.7" y="46.6">24</text>
<text x="223.5" y="49.1">2</text>
<text x="223.5" y="51.6">3</text>
<text x="225.6" y="50.4">DIG 0</text>
<text x="225.6" y="52.9">DIG 4</text>
<text x="244.8" y="52.9">SEG DP</text>
<text x="246" y="50.4">SEG D</text>
<text x="252.7" y="51.6">22</text>
<text x="252.7" y="49.1">23</text>
<text x="223.5" y="54.2">4</text>
<text x="223.5" y="56.7">5</text>
<text x="223.5" y="59.3">6</text>
<text x="225.6" y="55.4">GND</text>
<text x="225.6" y="58">DIG 6</text>
<text x="246" y="58">SEG C</text>
<text x="246.1" y="55.4">SEG E</text>
<text x="252.7" y="59.3">19</text>
<text x="252.7" y="56.7">20</text>
<text x="252.7" y="54.2">21</text>
<text x="223.5" y="61.8">7</text>
<text x="223.5" y="64.3">8</text>
<text x="225.6" y="60.5">DIG 2</text>
<text x="225.6" y="63.1">DIG 3</text>
<text x="225.6" y="65.6">DIG 7</text>
<text x="245.9" y="65.6">SEG G</text>
<text x="247.6" y="63.1">ISET</text>
<text x="249.4" y="60.5">V+</text>
<text x="252.7" y="64.3">17</text>
<text x="252.7" y="61.8">18</text>
<text x="222.5" y="69.4">10</text>
<text x="222.5" y="72">11</text>
<text x="223.5" y="66.9">9</text>
<text x="225.6" y="68.1">GND</text>
<text x="225.6" y="70.7">DIG 5</text>
<text x="246.1" y="68.1">SEG B</text>
<text x="246.2" y="70.7">SEG F</text>
<text x="252.7" y="72">14</text>
<text x="252.7" y="69.4">15</text>
<text x="252.7" y="66.9">16</text>
<text x="222.5" y="74.5">12</text>
<text x="225.6" y="73.2">DIG 1</text>
<text x="225.6" y="75.8">LOAD (CS#)</text>
<text x="246.1" y="73.2">SEG A</text>
<text x="248.1" y="75.8">CLK</text>
<text x="252.7" y="74.5">13</text>
</g>
<g font-size="1.8" fill="#00f">
<text x="24" y="50.1">Green LED</text>
<text x="36.7" y="50.1">Green LED</text>
<text x="51.9" y="50.1">Green LED</text>
<text x="64.6" y="50.1">Green LED</text>
<text x="79.9" y="50.1">Green LED</text>
<text x="92.6" y="50.1">Green LED</text>
<text x="106.6" y="50.1">Green LED</text>
<text x="119.3" y="50.1">Green LED</text>
<text x="22.7" y="64.1">Green LED</text>
<text x="35.4" y="64.1">Green LED</text>
<text x="50.7" y="64.1">Green LED</text>
<text x="63.4" y="64.1">Green LED</text>
<text x="78.6" y="64.1">Green LED</text>
<text x="91.3" y="64.1">Green LED</text>
<text x="105.3" y="64.1">Green LED</text>
<text x="118" y="64.1">Green LED</text>
<text x="233.6" y="61.6">MAX7219N</text>
<text x="283.1" y="70.4">16k</text>
<text x="22.7" y="78.1">Green LED</text>
<text x="35.4" y="78.1">Green LED</text>
<text x="49.4" y="79.3">Green LED</text>
<text x="65.9" y="79.3">Green LED</text>
<text x="78.6" y="78.1">Green LED</text>
<text x="91.3" y="78.1">Green LED</text>
<text x="105.3" y="78.1">Green LED</text>
<text x="118" y="78.1">Green LED</text>
<text x="22.7" y="92">Green LED</text>
<text x="38" y="93.3">Green LED</text>
<text x="50.7" y="92">Green LED</text>
<text x="63.4" y="92">Green LED</text>
<text x="78.6" y="93.3">Green LED</text>
<text x="91.3" y="92">Green LED</text>
<text x="105.3" y="92">Green LED</text>
<text x="119.3" y="90.8">Green LED</text>
<text x="24" y="106">Green LED</text>
<text x="36.7" y="106">Green LED</text>
<text x="51.9" y="106">Green LED</text>
<text x="64.6" y="106">Green LED</text>
<text x="79.9" y="106">Green LED</text>
<text x="92.6" y="106">Green LED</text>
<text x="105.3" y="107.3">Green LED</text>
<text x="119.3" y="107.3">Green LED</text>
<text x="24" y="120">Green LED</text>
<text x="36.7" y="120">Green LED</text>
<text x="64.6" y="120">Green LED</text>
<text x="79.9" y="120">Green LED</text>
<text x="92.6" y="120">Green LED</text>
<text x="106.6" y="120">Green LED</text>
<text x="119.3" y="120">Green LED</text>
<text x="51.9" y="121.2">Green LED</text>
<text x="158.6" y="125.1">100nF</text>
<text x="173.9" y="125.1">100uF</text>
<text x="24" y="136.5">Green LED</text>
<text x="36.7" y="136.5">Green LED</text>
<text x="51.9" y="136.5">Green LED</text>
<text x="64.6" y="136.5">Green LED</text>
<text x="79.9" y="136.5">Green LED</text>
<text x="92.6" y="136.5">Green LED</text>
<text x="106.6" y="136.5">Green LED</text>
<text x="119.3" y="136.5">Green LED</text>
<text x="53.2" y="149.2">Green LED</text>
<text x="24" y="150.5">Green LED</text>
<text x="36.7" y="150.5">Green LED</text>
<text x="65.9" y="151.7">Green LED</text>
<text x="79.9" y="150.5">Green LED</text>
<text x="92.6" y="150.5">Green LED</text>
<text x="106.6" y="150.5">Green LED</text>
<text x="119.3" y="150.5">Green LED</text>
</g>
<text font-size="1.5" fill="#000080" x="251.3" y="24.7">H1</text>
</svg>
